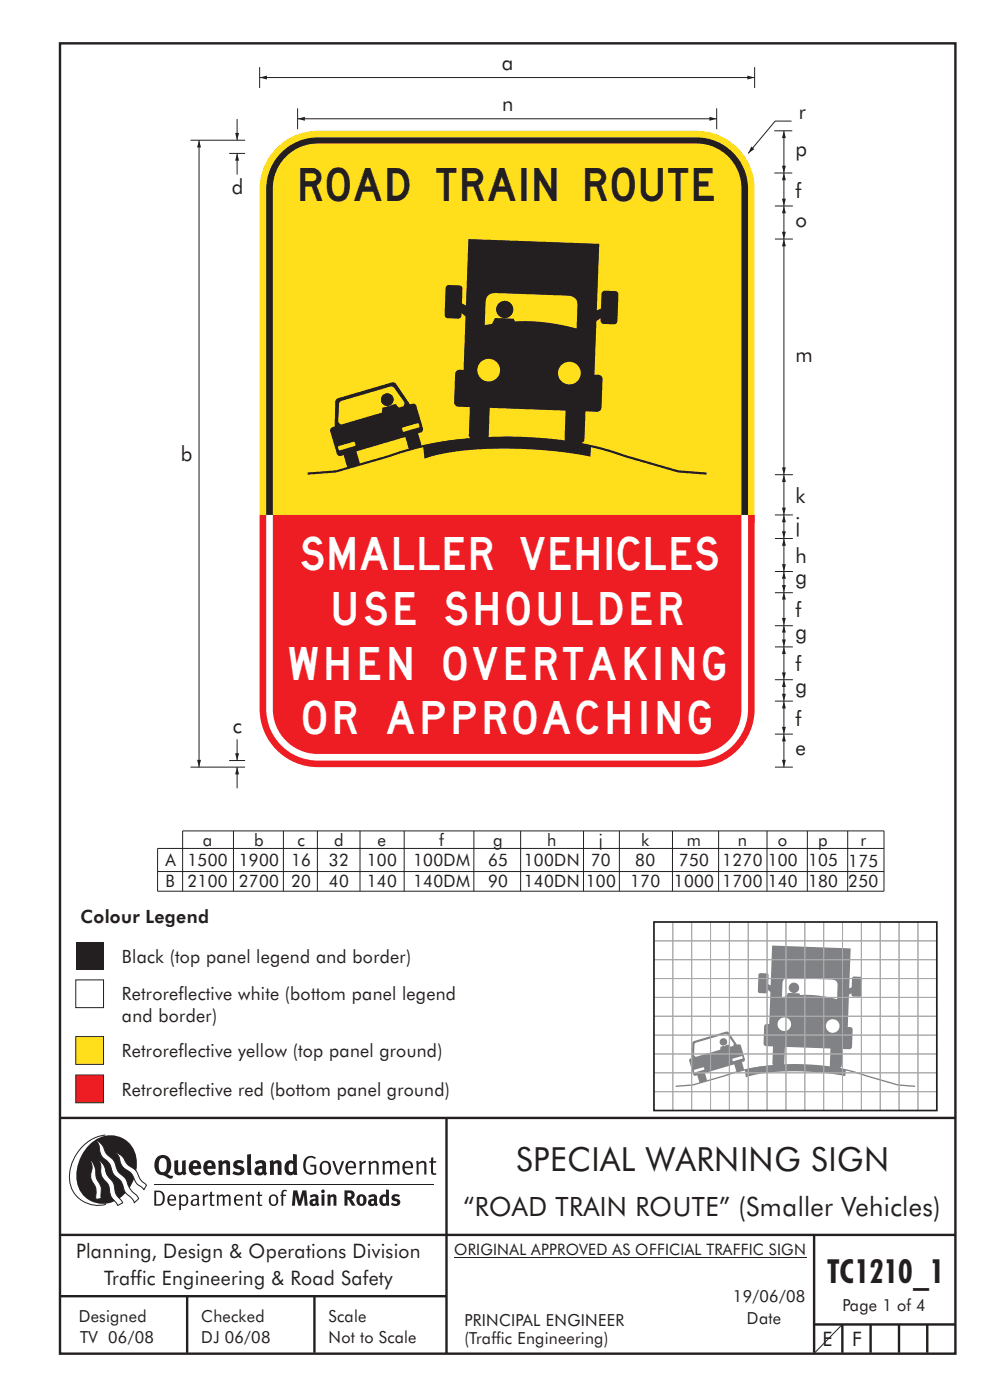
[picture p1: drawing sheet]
<svg xmlns="http://www.w3.org/2000/svg" width="210mm" height="297mm" viewBox="0 0 210 297" stroke-linecap="round" stroke-linejoin="round" font-family="sans-serif">
<g fill="none" stroke="#231f20" stroke-width=".21">
<path d="M49.5 176.3v12.8M60.1 176.3v12.8M67.3 176.3v12.8M76.4 176.3v12.8M85.7 176.3v12.8M100.5 176.3v12.8M110.4 176.3v12.8M123.8 176.3v12.8M131.4 176.3v12.8M142.7 176.3l-.1 12.8M152.4 176.3v12.8M162.7 176.3v12.8"/>
<path d="M171.3 176.3v12.8M179.8 176.3v12.8M33.4 184.9h154.1M187.5 180h-154.1v9.1h154.1v-12.8h-148.8v12.8"/>
</g>
<path d="M12.7 9.2h190v278h-190zM12.7 237.2h190M94.7 237.1v50.1" fill="none" stroke="#231f20" stroke-width=".51"/>
<path d="M16.1 219.9h5.9v5.9h-5.9z" fill-rule="evenodd" fill="#ffdf1b" stroke="#231f20" stroke-width=".21"/>
<path d="M16.1 207.9h5.9v5.9h-5.9z" fill-rule="evenodd" fill="#fff" stroke="#231f20" stroke-width=".21"/>
<path d="M16.1 228.1h5.9v5.9h-5.9z" fill-rule="evenodd" fill="#ee1d23" stroke="#231f20" stroke-width=".21"/>
<path d="M16.1 199.9h5.9v5.9h-5.9z" fill-rule="evenodd" fill="#231f20"/>
<path d="M12.7 262h190M12.7 275h82M39.7 275v12M66.7 275v12M172.7 262v25M172.7 281h30M178.7 281v6M184.7 281v6M190.7 281v6M196.7 281v6" fill="none" stroke="#231f20" stroke-width=".51"/>
<path d="M96.3 266.7h74.7M178.7 281l-5.9 6" fill="none" stroke="#231f20" stroke-width=".21"/>
<g fill="#231f20">
<path d="M64.9 245.6a1.61 1.61 0 0 1 2.1 0l-.2 .3a1.17 1.17 0 0 0-1.4-.2 1.17 1.17 0 0 0-.6 1.3 1.42 1.42 0 0 0 1.2 1.9l.7-.2v-1.2h-.8l-.1-.4h1.3v1.8a1.82 1.82 0 0 1-2.2 0 1.82 1.82 0 0 1-.6-2.1l.2-.7z" fill-rule="evenodd"/>
<path d="M68.2 246.5a1.77 1.77 0 0 0 .4 2.7 1.39 1.39 0 0 0 1.4-.5 1.39 1.39 0 0 0 .2-1.5 1.19 1.19 0 0 0-2-.7zM68.5 246.8a.83 .83 0 0 1 1 .1 .83 .83 0 0 1 .2 .9 .75 .75 0 0 1-.6 1.1 .75 .75 0 0 1-.8-.8v-1z" fill-rule="evenodd"/>
<path d="M70.5 246.4l.4-.1 .8 2.4 .8-2.3h.5l-1.1 2.8h-.4z" fill-rule="evenodd"/>
<path d="M73.6 246.7a1.74 1.74 0 0 0 .5 2.5h.9l.5-.3-.2-.3a.89 .89 0 0 1-1.1 .2 .89 .89 0 0 1-.4-1h1.7a1.15 1.15 0 0 0-.4-1.3 1.15 1.15 0 0 0-1.5 .2zM74 246.8a.67 .67 0 0 1 .8-.1 .67 .67 0 0 1 .3 .8h-1.3z" fill-rule="evenodd"/>
<path d="M76.2 246.4l.4-.1 .1 .4 .5-.4h.5l-.2 .5a.61 .61 0 0 0-.8 .6v1.8h-.4z" fill-rule="evenodd"/>
<path d="M78.1 246.4l.5-.1 .1 .4a.89 .89 0 0 1 .9-.4 .89 .89 0 0 1 .7 .7v2.2h-.4v-2.2l-.1-.2-.3-.1-.8 .4v2.1h-.4z" fill-rule="evenodd"/>
<path d="M81.1 246.4l.4-.1 .1 .4a.83 .83 0 0 1 .8-.4 .83 .83 0 0 1 .7 .5 .86 .86 0 0 1 .9-.5 .86 .86 0 0 1 .7 .7v2.2h-.4l-.1-2.3a.5 .5 0 0 0-.8 0l-.2 .2v2.1h-.5v-2.2l-.4-.3-.7 .4v2.1h-.4z" fill-rule="evenodd"/>
<path d="M85.7 246.7a1.74 1.74 0 0 0 .5 2.5h.9l.5-.3-.2-.3a.89 .89 0 0 1-1.1 .2 .89 .89 0 0 1-.4-1h1.7a1.15 1.15 0 0 0-.5-1.3 1.15 1.15 0 0 0-1.4 .2zM86 246.8a.67 .67 0 0 1 .9-.1 .67 .67 0 0 1 .3 .8h-1.3z" fill-rule="evenodd"/>
<path d="M88.3 246.4l.4-.1 .1 .4a.89 .89 0 0 1 .9-.4 .89 .89 0 0 1 .8 .7v2.2h-.5v-2.2l-.1-.2-.3-.1-.8 .4v2.1h-.4z" fill-rule="evenodd"/>
<path d="M91.5 245.6l.4-.1v.9h.7l-.2 .3h-.5v2.1l.1 .1h.5l.1 .3a.71 .71 0 0 1-1.2-.6v-1.9h-.3v-.3h.3z" fill-rule="evenodd"/>
<path d="M37 246.3l.8-.2v2a.46 .46 0 0 0 .2 .6 .46 .46 0 0 0 .6-.2v-2.2l.8-.2v2.4l.2 .5-.6 .4-.2-.3a1.03 1.03 0 0 1-1.2 .2 1.03 1.03 0 0 1-.6-1.1z" fill-rule="evenodd"/>
<path d="M40.4 246.6a1.64 1.64 0 0 0 0 2.2 1.64 1.64 0 0 0 2.3 .1l-.4-.4a.78 .78 0 0 1-.9 .3 .78 .78 0 0 1-.5-.8h1.8a1.37 1.37 0 0 0-.6-1.7 1.37 1.37 0 0 0-1.7 .3zM41.1 246.9a.48 .48 0 0 1 .6-.1 .48 .48 0 0 1 .2 .6h-1z" fill-rule="evenodd"/>
<path d="M43.5 246.6a1.65 1.65 0 0 0-.2 1.9 1.65 1.65 0 0 0 1.9 .8l.5-.4-.3-.4a.78 .78 0 0 1-.9 .3 .78 .78 0 0 1-.5-.8h1.8a1.37 1.37 0 0 0-.6-1.7 1.37 1.37 0 0 0-1.7 .3zM44.1 246.9a.48 .48 0 0 1 .6-.1 .48 .48 0 0 1 .2 .6h-.9z" fill-rule="evenodd"/>
<path d="M46.3 246.3l.7-.2 .1 .4a.95 .95 0 0 1 1-.3 .95 .95 0 0 1 .7 .8v2.3h-.8v-2.3l-.3-.2-.5 .3v2.2h-.8z" fill-rule="evenodd"/>
<path d="M49.7 246.5a1.73 1.73 0 0 1 2-.1l-.2 .5-.6-.2a.42 .42 0 0 0-.6 .3l.2 .3a1.23 1.23 0 0 1 1.4 1 1.47 1.47 0 0 1-2.3 .9l-.3-.2 .3-.6 .7 .3a.47 .47 0 0 0 .7-.3 .87 .87 0 0 0-1-.5l-.4-.2-.1-.4z" fill-rule="evenodd"/>
<path d="M54.1 246.6l.3 .5 .3-.1a.62 .62 0 0 1 .9 0l.1 .4a1.21 1.21 0 0 0-1.4 .3 1.21 1.21 0 0 0-.1 1.3 1.19 1.19 0 0 0 1.6 .1l.5 .3 .4-.5-.3-.3v-1.4a.96 .96 0 0 0-1.3-1zM55 248l.6-.1v.7a.43 .43 0 0 1-.6 .1 .43 .43 0 0 1 0-.7z" fill-rule="evenodd"/>
<path d="M57.2 246.3l.7-.2 .1 .4a.95 .95 0 0 1 1-.3 .95 .95 0 0 1 .7 .8v2.3h-.8v-2.3l-.2-.2-.6 .3v2.2h-.8z" fill-rule="evenodd"/>
<path d="M62.2 244.8v1.5a1.29 1.29 0 0 0-1.4 .2 1.29 1.29 0 0 0-.5 1.3 1.24 1.24 0 0 0 .6 1.3 1.24 1.24 0 0 0 1.4 0l.1 .2h.7l-.1-4.3zM61.5 246.9l.4-.1 .3 .2v1.5l-.3 .1a.48 .48 0 0 1-.6-.4 1.52 1.52 0 0 1 .2-1.3z" fill-rule="evenodd"/>
<path d="M52.4 245l.8-.2 .2 4.5h-.8l-.1-.2z" fill-rule="evenodd"/>
</g>
<path d="M22.4 240.8a9 9 0 0 0-7.4 10.9 6.2 6.2 0 0 0 7.5 3.8M32.7 251.4h59.4" fill="none" stroke="#231f20" stroke-width=".21"/>
<path d="M19.1 242.7a5.7 5.7 0 0 1 6.5-1.4 5.7 5.7 0 0 1 3.4 5.7 8.6 8.6 0 0 1-6.2 8.3 5.7 5.7 0 0 1-6.5-7 9.9 9.9 0 0 1 2.8-5.6z" fill-rule="evenodd" fill="#231f20"/>
<path d="M24.5 244.5a3.1 3.1 0 0 1 2.3 2.2l.7 .7a3.2 3.2 0 0 1 2 2.4l.4 .6 1.2 1.1-.6 .9-.2-.3a3.5 3.5 0 0 1-1.9-2.1 3.8 3.8 0 0 0-2.1-2.2 3.5 3.5 0 0 1-1-2.2zM20.4 241.9a3.4 3.4 0 0 1 1.9 2.5l.7 .8a3.3 3.3 0 0 1 1.7 2.6 4.4 4.4 0 0 0 1.7 2l.3 .3a6.1 6.1 0 0 0 2.5 3.7l.2 .5-.9 .9a6.1 6.1 0 0 0-1.9-2.2l-.4-.8a3.6 3.6 0 0 0-1.9-2.8l-.6-1a3.6 3.6 0 0 0-1.9-2.8 3.7 3.7 0 0 1-.8-2.4zM21 246.1a3.4 3.4 0 0 1 1.5 2.7l.6 1a3.8 3.8 0 0 1 1.4 3.1l.3 .7 1.2 1.6-1 .6-.5-.8a3.2 3.2 0 0 1-1.3-2.8 4.3 4.3 0 0 0-1.4-2.2 4.7 4.7 0 0 1-.5-2.9zM19.2 246.1a5.1 5.1 0 0 1 1.2 3.7l.3 .7a3.1 3.1 0 0 1 .7 3l.1 .8-1.1 .2-.1-.8a3.5 3.5 0 0 0-.9-3.3 3.6 3.6 0 0 1 .1-2.5z" fill-rule="evenodd" fill="#fff" stroke="#231f20" stroke-width=".21"/>
<g fill="#231f20">
<path d="M33.4 245.5a2.51 2.51 0 0 0 .4 3.7l.8 .1a2.78 2.78 0 0 0 2 .7l.2-.6h-.6l-.7-.3a2.56 2.56 0 0 0 0-3.8 1.83 1.83 0 0 0-2.1 .2zM34 245.9a.87 .87 0 0 1 1 0 .87 .87 0 0 1 .4 .9v.4a1.17 1.17 0 0 1-.9 1.5l-.3-.1a2.38 2.38 0 0 1-.2-2.7z" fill-rule="evenodd"/>
<path d="M33.1 252.9v2.6a1.12 1.12 0 0 0 1.2-.3 1.12 1.12 0 0 0 .2-1.2l-.1-.5-.3-.4zM32.7 252.6h1.1a1.67 1.67 0 0 1 1.2 1.6 1.67 1.67 0 0 1-1.3 1.6h-1zM36.1 253.9l-.2 .5h1.1a.55 .55 0 0 0-.3-.6 .55 .55 0 0 0-.6 .1zM35.8 253.7a.95 .95 0 0 1 1.2-.1 .95 .95 0 0 1 .4 1.1h-1.5a.72 .72 0 0 0 .4 .8 .72 .72 0 0 0 .9-.2l.1 .3a1.15 1.15 0 0 1-1.5 0 1.15 1.15 0 0 1-.2-1.5zM38.4 254.1v1.2a.7 .7 0 0 0 .9 .1 .7 .7 0 0 0 .2-.9 .61 .61 0 0 0-.4-.7 .61 .61 0 0 0-.7 .3zM38 253.5l.3-.1 .1 .4a.95 .95 0 0 1 1.2-.2 .95 .95 0 0 1 .3 1.2 .92 .92 0 0 1-.5 .9 .92 .92 0 0 1-1-.1v1.1l-.4 .1zM40.9 254.8a.5 .5 0 0 0 .2 .8 .5 .5 0 0 0 .7-.4v-.6zM40.5 253.7a1 1 0 0 1 1.7 .3v1.4l.2 .2-.2 .3-.3-.3a.78 .78 0 0 1-1.4-.1 .78 .78 0 0 1 .8-1.1h.5a.58 .58 0 0 0-.3-.7 .58 .58 0 0 0-.7 .2zM43 253.5l.3-.1 .1 .4 .3-.3 .5-.1-.2 .4a.52 .52 0 0 0-.6 .5v1.5h-.4zM44.6 252.9l.4-.1-.1 .7h.6l-.1 .3h-.5v1.5a.35 .35 0 0 0 .6 .3v.2a.57 .57 0 0 1-.6 .1 .57 .57 0 0 1-.3-.5v-1.6h-.3v-.3h.3zM45.9 253.5l.4-.1 .1 .4 .2-.2a.64 .64 0 0 1 1 .2 .7 .7 0 0 1 .8-.4 .7 .7 0 0 1 .5 .6v1.8h-.3v-1.7l-.3-.4-.7 .4v1.7h-.3v-1.6a.38 .38 0 0 0-.3-.5 .38 .38 0 0 0-.5 .2l-.1 .2v1.7h-.4zM50.2 253.9l-.2 .5h1.1a.55 .55 0 0 0-.2-.6 .55 .55 0 0 0-.7 .1zM49.9 253.7a.95 .95 0 0 1 1.2-.1 .95 .95 0 0 1 .4 1.1h-1.5a.72 .72 0 0 0 .4 .8 .72 .72 0 0 0 .9-.2l.1 .3a1.15 1.15 0 0 1-1.5 0 1.15 1.15 0 0 1-.2-1.5zM52.1 253.5l.3-.1 .1 .4a.72 .72 0 0 1 .8-.4 .72 .72 0 0 1 .6 .6v1.8h-.4v-1.6a.45 .45 0 0 0-.3-.5 .45 .45 0 0 0-.5 .2l-.2 .2v1.7h-.3zM54.7 252.9l.4-.1v.7h.6l-.1 .3h-.5v1.5a.35 .35 0 0 0 .5 .3v.2a.57 .57 0 0 1-.6 .1 .57 .57 0 0 1-.3-.5v-1.6h-.3v-.3h.3zM57.6 253.9l-.2 .7a.65 .65 0 0 0 .3 .8 .65 .65 0 0 0 .8-.2l.1-.1a.93 .93 0 0 0-.7-1.4zM57.3 253.7a1.12 1.12 0 0 1 1.4 0 1.12 1.12 0 0 1 .3 1.5 1.01 1.01 0 0 1-1.3 .6 1.01 1.01 0 0 1-.7-1.2zM59.9 252.6l.5-.2 .5 .2-.1 .2-.4-.1-.3 .2v.6h.6l-.1 .3h-.5v2h-.4v-2h-.2v-.3h.2zM62.2 252.6l-.3 3.2h.7l.1-2.3 .6 2.3h.6l.6-2.3 .1 2.3h.7l-.3-3.2h-.9l-.5 2.1-.5-2.1zM65.7 253.7l.3 .4a.51 .51 0 0 1 .5-.3 .51 .51 0 0 1 .4 .4v.1a.88 .88 0 0 0-1.1 .4 .88 .88 0 0 0 .2 1.1 .9 .9 0 0 0 1.1-.2l.3 .3 .4-.4-.2-.2v-1.1a.87 .87 0 0 0-.5-.8 .87 .87 0 0 0-1 .1zM66.4 254.8h.5v.5l-.1 .1h-.3l-.2-.1zM68.2 253.5v2.3h.6v-2.4zM68.1 252.8a.4 .4 0 0 0 .8 0 .4 .4 0 0 0-.8 0zM69.4 253.5l.1 2.3h.6v-1.7a.33 .33 0 0 1 .4-.2 .33 .33 0 0 1 .3 .4v1.5h.6v-1.7a.75 .75 0 0 0-.6-.7 .75 .75 0 0 0-.8 .3v-.3zM73.1 252.6v3.2h.6v-1.3l.3 .2 .7 1.1h.7l-.9-1.4a.94 .94 0 0 0 .7-1 .94 .94 0 0 0-.9-.8zM73.7 253.1a.51 .51 0 0 1 .8 .1 .51 .51 0 0 1-.2 .7l-.6 .1zM75.9 253.7a1.19 1.19 0 0 0-.1 1.7 1.19 1.19 0 0 0 1.8 0 1.19 1.19 0 0 0-.1-1.6 1.19 1.19 0 0 0-1.6-.1zM76.5 253.9l.2-.1a.99 .99 0 0 1 0 1.6 1.06 1.06 0 0 1-.2-1.5zM78.1 253.7l.3 .4a.51 .51 0 0 1 .5-.3 .51 .51 0 0 1 .5 .4v.1a.88 .88 0 0 0-1.2 .4 .88 .88 0 0 0 .2 1.1 .9 .9 0 0 0 1.1-.2l.3 .3 .4-.4-.2-.2v-1.1a.87 .87 0 0 0-.5-.8 .87 .87 0 0 0-1 .1zM78.9 254.8h.4v.5l-.1 .1h-.3l-.1-.1zM81.9 252.3v1.2a1.2 1.2 0 0 0-1.4 .6 1.2 1.2 0 0 0 .2 1.4l.5 .3 .8-.1v.1h.6l-.1-3.4zM81.4 253.9l.5 .1-.1 1.2a.46 .46 0 0 1-.5 0 .46 .46 0 0 1-.1-.5zM83.3 253.6a.79 .79 0 0 0-.1 .9 .79 .79 0 0 0 .9 .4 .33 .33 0 0 1 0 .5 .33 .33 0 0 1-.5 0l-.4-.3-.3 .5a1.15 1.15 0 0 0 1.2 .3 1.15 1.15 0 0 0 .8-1 1.49 1.49 0 0 0-1.2-.8 .4 .4 0 0 1 .3-.3 .4 .4 0 0 1 .4 .1l.2 .1 .2-.4a1.47 1.47 0 0 0-1.5 0z" fill-rule="evenodd"/>
</g>
<g fill="#808285">
<path d="M158 227a48.9 48.9 0 0 1 17.3-.7l4.1 .6-.1 1.4a51.9 51.9 0 0 0-20-.1l-1.1 .4z" fill-rule="evenodd"/>
<path d="M143.3 230.3l3.6-.2 .1 .2-3.7 .3zM146.9 230.2l.1 .1zM146.9 230.1l6.8-2 .1 .3-6.8 1.9zM153.8 228.2v.2zM153.7 228.1l3.5-1.1 3.9-.7v.3l-3.6 .7-3.7 1.1zM161.1 226.3l3.3-.4 4.3-.2v.3l-3.8 .2-3.8 .4zM168.7 225.7v.2zM168.7 225.7l4.4 .2 3.2 .4v.3l-3.7-.4-3.9-.2zM176.3 226.3l3.8 .7 3.6 1.1-.1 .3-3.6-1.1-3.7-.7zM183.7 228.2l-.1 .2zM183.7 228.1l6.8 2v.2l-6.9-1.9zM190.5 230.2v.1zM190.5 230.1l3.6 .2v.3l-3.6-.3z" fill-rule="evenodd"/>
<path d="M175.2 217.7a1.45 1.45 0 0 1 2.9 0 1.45 1.45 0 0 1-2.9 0zM163.8 200.6l16.7 .6-.4 8.5 .6-.2v-1.9l.2-.3 1.7-.1 .3 .5-.2 3.6-.3 .2-1.5-.1-.3-.2v-.5l-.5 .4-.3 6.8h.5a.56 .56 0 0 1 .6 .6l-.2 3.6a.56 .56 0 0 1-.6 .5h-1.4l-.1 3.6-.2 .3-.3 .1-1.6-.1-.4-.2 .1-3.8-9.7-.4-.1 3.6-.2 .3-.3 .1h-1.6l-.4-.2 .1-3.9h-1.5a.57 .57 0 0 1-.5-.6l.1-3.6a.56 .56 0 0 1 .6-.5h.5l.2-6.8-.5-.5v.5l-.3 .2h-1.5l-.3-.2 .1-3.7 .4-.3 1.6 .1 .1 .3v1.9l.5 .3zM167.3 209.6a1.1 1.1 0 0 1 2.2 0 1.1 1.1 0 0 1-2.2 0zM166.3 207.8l-.3 .7-.1 3.1 .9-.2 .4-.7h2.4l.1 .4h1a25.5 25.5 0 0 1 6.9 .9l.1-3.2-.2-.5-.4-.3-9.8-.5-.6 .1zM164.9 217.3a1.45 1.45 0 0 0 2.9 0 1.45 1.45 0 0 0-2.9 0z" fill-rule="evenodd"/>
<path d="M152.7 221.1a.8 .8 0 0 1 1.6 0 .8 .8 0 0 1-1.6 0zM147.4 221.3l6.6-1.9 .3 .1 1.4 2-.2 .4-.6 .2-.4-.5-1.7 .5v.6l-5.2 1.5-.4-.4zM147.2 227l2-.6 .2 .4-2 .7zM155.4 224.7l2-.6 .2 .4-2 .7zM147 221l-.2 .3v3.2l-.5 .2-.1 .3 .9 3 .3 .2 .5-.1 .5 1.6 1.5-.5-.4-1.6 6.3-1.8 .5 1.6 1.5-.5-.4-1.6 .5-.1 .1-.4-.8-3-.3-.2-.5 .1-1.9-2.8h-.5z" fill-rule="evenodd"/>
</g>
<g fill="none" stroke="#a8a9ad" stroke-width=".21">
<path d="M138.7 195.6h4v4h-4zM138.7 199.6h4v4h-4zM142.7 195.6h4v4h-4zM142.7 199.6h4v4h-4zM146.7 195.6h4v4h-4zM146.7 199.6h4v4h-4zM150.7 195.6h4v4h-4zM150.7 199.6h4v4h-4zM154.7 195.6h4v4h-4zM154.7 199.6h4v4h-4zM158.7 195.6h4v4h-4zM158.7 199.6h4v4h-4z"/>
<path d="M162.7 195.6h4v4h-4zM162.7 199.6h4v4h-4zM166.7 195.6h4v4h-4zM166.7 199.6h4v4h-4zM170.7 195.6h4v4h-4zM170.7 199.6h4v4h-4zM174.7 195.6h4v4h-4zM174.7 199.6h4v4h-4zM178.7 195.6h4v4h-4zM178.7 199.6h4v4h-4zM182.7 195.6h4v4h-4zM182.7 199.6h4v4h-4z"/>
<path d="M186.7 195.6h4v4h-4zM186.7 199.6h4v4h-4zM190.7 195.6h4v4h-4zM190.7 199.6h4v4h-4zM194.7 195.6h4v4h-4zM194.7 199.6h4v4h-4zM138.7 203.6h4v4h-4zM138.7 207.6h4v4h-4zM138.7 211.6h4v4h-4zM138.7 215.6h4v4h-4zM138.7 219.6h4v4h-4zM142.7 203.6h4v4h-4z"/>
<path d="M142.7 207.6h4v4h-4zM142.7 211.6h4v4h-4zM142.7 215.6h4v4h-4zM142.7 219.6h4v4h-4zM146.7 203.6h4v4h-4zM146.7 207.6h4v4h-4zM146.7 211.6h4v4h-4zM146.7 215.6h4v4h-4zM146.7 219.6h4v4h-4zM150.7 203.6h4v4h-4zM150.7 207.6h4v4h-4zM150.7 211.6h4v4h-4z"/>
<path d="M150.7 215.6h4v4h-4zM150.7 219.6h4v4h-4zM154.7 203.6h4v4h-4zM154.7 207.6h4v4h-4zM154.7 211.6h4v4h-4zM154.7 215.6h4v4h-4zM154.7 219.6h4v4h-4zM158.7 203.6h4v4h-4zM158.7 207.6h4v4h-4zM158.7 211.6h4v4h-4zM158.7 215.6h4v4h-4zM158.7 219.6h4v4h-4z"/>
<path d="M162.7 203.6h4v4h-4zM162.7 207.6h4v4h-4zM162.7 211.6h4v4h-4zM162.7 215.6h4v4h-4zM162.7 219.6h4v4h-4zM166.7 203.6h4v4h-4zM166.7 207.6h4v4h-4zM166.7 211.6h4v4h-4zM166.7 215.6h4v4h-4zM166.7 219.6h4v4h-4zM170.7 203.6h4v4h-4zM170.7 207.6h4v4h-4z"/>
<path d="M170.7 211.6h4v4h-4zM170.7 215.6h4v4h-4zM170.7 219.6h4v4h-4zM174.7 203.6h4v4h-4zM174.7 207.6h4v4h-4zM174.7 211.6h4v4h-4zM174.7 215.6h4v4h-4zM174.7 219.6h4v4h-4zM178.7 203.6h4v4h-4zM178.7 207.6h4v4h-4zM178.7 211.6h4v4h-4zM178.7 215.6h4v4h-4z"/>
<path d="M178.7 219.6h4v4h-4zM182.7 203.6h4v4h-4zM182.7 207.6h4v4h-4zM182.7 211.6h4v4h-4zM182.7 215.6h4v4h-4zM182.7 219.6h4v4h-4zM186.7 203.6h4v4h-4zM186.7 207.6h4v4h-4zM186.7 211.6h4v4h-4zM186.7 215.6h4v4h-4zM186.7 219.6h4v4h-4zM190.7 203.6h4v4h-4z"/>
<path d="M190.7 207.6h4v4h-4zM190.7 211.6h4v4h-4zM190.7 215.6h4v4h-4zM190.7 219.6h4v4h-4zM194.7 203.6h4v4h-4zM194.7 207.6h4v4h-4zM194.7 211.6h4v4h-4zM194.7 215.6h4v4h-4zM194.7 219.6h4v4h-4zM138.7 223.6h4v4h-4zM138.7 227.6h4v4h-4zM138.7 231.6h4v4h-4z"/>
<path d="M142.7 223.6h4v4h-4zM142.7 227.6h4v4h-4zM142.7 231.6h4v4h-4zM146.7 223.6h4v4h-4zM146.7 227.6h4v4h-4zM146.7 231.6h4v4h-4zM150.7 223.6h4v4h-4zM150.7 227.6h4v4h-4zM150.7 231.6h4v4h-4zM154.7 223.6h4v4h-4zM154.7 227.6h4v4h-4zM154.7 231.6h4v4h-4z"/>
<path d="M158.7 223.6h4v4h-4zM158.7 227.6h4v4h-4zM158.7 231.6h4v4h-4zM162.7 223.6h4v4h-4zM162.7 227.6h4v4h-4zM162.7 231.6h4v4h-4zM166.7 223.6h4v4h-4zM166.7 227.6h4v4h-4zM166.7 231.6h4v4h-4zM170.7 223.6h4v4h-4zM170.7 227.6h4v4h-4zM170.7 231.6h4v4h-4z"/>
<path d="M174.7 223.6h4v4h-4zM174.7 227.6h4v4h-4zM174.7 231.6h4v4h-4zM178.7 223.6h4v4h-4zM178.7 227.6h4v4h-4zM178.7 231.6h4v4h-4zM182.7 223.6h4v4h-4zM182.7 227.6h4v4h-4zM182.7 231.6h4v4h-4zM186.7 223.6h4v4h-4zM186.7 227.6h4v4h-4zM186.7 231.6h4v4h-4z"/>
<path d="M190.7 223.6h4v4h-4zM190.7 227.6h4v4h-4zM190.7 231.6h4v4h-4zM194.7 223.6h4v4h-4zM194.7 227.6h4v4h-4zM194.7 231.6h4v4h-4z"/>
</g>
<path d="M138.7 195.6h60v40h-60z" fill="none" stroke="#231f20" stroke-width=".35"/>
<path d="M166.3 155.8v7" fill="none" stroke="#231f20" stroke-width=".21"/>
<g fill="#231f20">
<path d="M165.9 161.2h.8l-.4 1.6z"/>
<path d="M166.3 155.8l.4 1.5h-.8z"/>
</g>
<path d="M166.3 148.8v7" fill="none" stroke="#231f20" stroke-width=".21"/>
<g fill="#231f20">
<path d="M165.9 154.2h.8l-.4 1.6z"/>
<path d="M166.3 148.8l.4 1.5h-.8z"/>
</g>
<path d="M166.3 137.2v7" fill="none" stroke="#231f20" stroke-width=".21"/>
<g fill="#231f20">
<path d="M165.9 142.7h.8l-.4 1.5z"/>
<path d="M166.3 137.2l.4 1.6h-.8z"/>
</g>
<path d="M166.3 125.7v7" fill="none" stroke="#231f20" stroke-width=".21"/>
<g fill="#231f20">
<path d="M165.9 131.1h.8l-.4 1.6z"/>
<path d="M166.3 125.7l.4 1.5h-.8z"/>
</g>
<path d="M166.3 144.2v4.6" fill="none" stroke="#231f20" stroke-width=".21"/>
<g fill="#231f20">
<path d="M165.9 147.2h.8l-.4 1.6z"/>
<path d="M166.3 144.2l.4 1.6h-.8z"/>
</g>
<path d="M166.3 132.7v4.5" fill="none" stroke="#231f20" stroke-width=".21"/>
<g fill="#231f20">
<path d="M165.9 135.7h.8l-.4 1.5z"/>
<path d="M166.3 132.7l.4 1.5h-.8z"/>
</g>
<path d="M166.3 109.3v5" fill="none" stroke="#231f20" stroke-width=".21"/>
<g fill="#231f20">
<path d="M165.9 112.7h.8l-.4 1.6z"/>
<path d="M166.3 109.3l.4 1.5h-.8z"/>
</g>
<path d="M166.3 121.3v4.4" fill="none" stroke="#231f20" stroke-width=".21"/>
<g fill="#231f20">
<path d="M165.9 124.1h.8l-.4 1.6z"/>
<path d="M166.3 121.3l.4 1.5h-.8z"/>
</g>
<path d="M166.3 36.7v7M164.4 114.3h3.8M164.4 132.8h3.8M164.4 137.3h3.8M164.4 125.8h3.8M164.4 121.3h3.8M164.4 155.8h3.8M164.4 144.2h3.8M164.4 148.8h3.8" fill="none" stroke="#231f20" stroke-width=".21"/>
<g fill="#231f20">
<path d="M165.9 42.2h.8l-.4 1.5z"/>
<path d="M166.3 36.7l.4 1.5h-.8z"/>
</g>
<path d="M166.3 50.7v50" fill="none" stroke="#231f20" stroke-width=".21"/>
<g fill="#231f20">
<path d="M165.9 99.2h.8l-.4 1.5z"/>
<path d="M166.3 50.7l.4 1.6h-.8z"/>
</g>
<path d="M164.3 27.8h3.8M164.4 43.7h3.8M166.3 43.7v7" fill="none" stroke="#231f20" stroke-width=".21"/>
<g fill="#231f20">
<path d="M165.9 49.2h.8l-.4 1.5z"/>
<path d="M166.3 43.7l.4 1.5h-.8z"/>
</g>
<path d="M166.3 27.8v8.9" fill="none" stroke="#231f20" stroke-width=".21"/>
<g fill="#231f20">
<path d="M165.9 35.2h.8l-.4 1.5z"/>
<path d="M166.3 27.8l.4 1.5h-.8z"/>
</g>
<path d="M164.3 36.7h3.8M166.3 114.3v7" fill="none" stroke="#231f20" stroke-width=".21"/>
<g fill="#231f20">
<path d="M165.9 119.7h.8l-.4 1.6z"/>
<path d="M166.3 114.3l.4 1.5h-.8z"/>
</g>
<path d="M164.4 109.3h3.8M166.3 100.7v8.6" fill="none" stroke="#231f20" stroke-width=".21"/>
<g fill="#231f20">
<path d="M165.9 107.7h.8l-.4 1.6z"/>
<path d="M166.3 100.7l.4 1.6h-.8z"/>
</g>
<path d="M40.4 29.7h11.6M42.2 29.7v133.1M48.6 32.5h3.4M164.4 50.7h3.8M164.4 100.7h3.8M40.4 162.8h11.6M48.6 161.4h3.4" fill="none" stroke="#231f20" stroke-width=".21"/>
<g fill="#231f20">
<path d="M41.8 161.2h.8l-.4 1.6z"/>
<path d="M42.2 29.7l.4 1.6h-.8z"/>
</g>
<path d="M50.3 156.9v4.5" fill="none" stroke="#231f20" stroke-width=".21"/>
<path d="M49.9 159.8h.8l-.4 1.6z" fill="#231f20"/>
<path d="M50.3 25.3v4.4" fill="none" stroke="#231f20" stroke-width=".21"/>
<path d="M49.9 28.2h.8l-.4 1.5z" fill="#231f20"/>
<path d="M50.3 162.8v4.5" fill="none" stroke="#231f20" stroke-width=".21"/>
<path d="M50.3 162.8l.4 1.5h-.8z" fill="#231f20"/>
<path d="M50.3 32.5v4.5" fill="none" stroke="#231f20" stroke-width=".21"/>
<path d="M50.3 32.5l.4 1.6h-.8z" fill="#231f20"/>
<path d="M164.4 162.8h3.8" fill="none" stroke="#231f20" stroke-width=".21"/>
<path d="M58.7 31.4a12.3 12.3 0 0 1 8.7-3.6h80.4a12.3 12.3 0 0 1 12.3 12.3v70.9l-105-.1v-70.8a12.3 12.3 0 0 1 3.6-8.7z" fill-rule="evenodd" fill="#ffdf1b"/>
<path d="M59.7 32.4a10.9 10.9 0 0 1 7.7-3.2h80.4a10.9 10.9 0 0 1 10.9 10.9v69.5l-102.2-.1v-69.4a10.9 10.9 0 0 1 3.2-7.7z" fill-rule="evenodd" fill="#231f20"/>
<path d="M60.3 33.6a9.5 9.5 0 0 1 7.1-3.2h80.4a9.5 9.5 0 0 1 9.5 9.5v80.9h-99.4v-80.9a9.5 9.5 0 0 1 2.4-6.3z" fill-rule="evenodd" fill="#ffdf1b"/>
<path d="M63.1 25.2h88.9" fill="none" stroke="#231f20" stroke-width=".21"/>
<g fill="#231f20">
<path d="M150.5 24.8l1.5 .4-1.5 .4z"/>
<path d="M63.1 25.2l1.6-.4v.8z"/>
</g>
<path d="M55.1 16.5h105" fill="none" stroke="#231f20" stroke-width=".21"/>
<g fill="#231f20">
<path d="M158.5 16l1.6 .5-1.6 .4z"/>
<path d="M55.1 16.5l1.5-.5v.9z"/>
</g>
<path d="M160.1 14.2v4.5M63.1 23v4.4M152 23v4.4M167.9 25.7h-3.5l-5.7 6.8" fill="none" stroke="#231f20" stroke-width=".21"/>
<path d="M159.4 31.1l.6 .5-1.3 .9z" fill="#231f20"/>
<path d="M55.1 109.3h105v41.2a12.3 12.3 0 0 1-12.3 12.3h-80.4a12.3 12.3 0 0 1-12.3-12.3z" fill-rule="evenodd" fill="#ee1d23"/>
<path d="M56.5 109.3h102.2v41.2a10.9 10.9 0 0 1-10.9 10.9h-80.4a10.9 10.9 0 0 1-10.9-10.9z" fill-rule="evenodd" fill="#fff"/>
<path d="M57.9 109.3h99.4v41.2a9.5 9.5 0 0 1-9.5 9.5h-80.4a9.5 9.5 0 0 1-9.5-9.5z" fill-rule="evenodd" fill="#ee1d23"/>
<g fill="#231f20">
<path d="M89.8 94.7a68.7 68.7 0 0 1 21.6-1.8l8.2 .7 5.8 1-.2 2.3a90.6 90.6 0 0 0-31.4-.6l-3.8 1z" fill-rule="evenodd"/>
<path d="M65.2 100.2l6.1-.4v.4l-6 .5zM71.3 100v.2zM71.2 99.8l11.4-3.3 .1 .5-11.3 3.2zM82.7 96.7v.3zM82.6 96.5l2.3-.8a60.8 60.8 0 0 1 10-2.2v.5a58.4 58.4 0 0 0-12.1 3zM94.9 93.5a107.2 107.2 0 0 1 12.7-.9v.5a104.9 104.9 0 0 0-12.7 .9zM107.6 92.6v.2zM107.6 92.6a107.2 107.2 0 0 1 12.7 .9l-.1 .5a104.9 104.9 0 0 0-12.6-.9zM120.3 93.5a59 59 0 0 1 12.3 3l-.2 .5-2.6-.9a60.8 60.8 0 0 0-9.6-2.1zM132.5 96.7l-.1 .3zM132.6 96.5l11.3 3.3-.1 .4-11.4-3.2zM143.9 100v.2zM143.9 99.8l6 .4v.5l-6-.5z" fill-rule="evenodd"/>
<path d="M118.4 79.2a2.4 2.4 0 0 1 4.8 0 2.4 2.4 0 0 1-4.8 0zM99.4 50.7l27.7 1-.5 14.2 .9-.5 .1-3a.71 .71 0 0 1 .7-.7l2.2 .1a.71 .71 0 0 1 .7 .7l-.2 5.6a.69 .69 0 0 1-.7 .7l-2.3-.1a.7 .7 0 0 1-.6-.7v-.5l-.9 .6-.4 11.4h.8a.93 .93 0 0 1 .9 1l-.2 6a.94 .94 0 0 1-1 .9l-2.4-.1-.2 5.9a.84 .84 0 0 1-.9 .8l-2.5-.1a.84 .84 0 0 1-.8-.9l.2-5.9-14.8-.5-1.3-.1-.2 6a.84 .84 0 0 1-.9 .8l-2.5-.1a.83 .83 0 0 1-.8-.9l.2-5.9-2.5-.1a.95 .95 0 0 1-.9-1l.2-6a.93 .93 0 0 1 1-.9l.8 .1 .5-11.4-.9-.7v.5a.71 .71 0 0 1-.7 .7l-2.2-.1a.69 .69 0 0 1-.7-.7l.2-5.7a.7 .7 0 0 1 .7-.6h2.2a.7 .7 0 0 1 .7 .8l-.1 3.1 .8 .4zM105.2 65.7a1.85 1.85 0 0 1 3.7 0 1.85 1.85 0 0 1-3.7 0zM103.5 62.7l-.5 1.2-.2 5.1 1.6-.3 .6-1.2 4 .1 .2 .6a40.8 40.8 0 0 1 13.1 1.5l.2-4.8a1.91 1.91 0 0 0-2.3-2.2l-14.8-.5a2.39 2.39 0 0 0-1.9 .5zM101.3 78.5a2.4 2.4 0 0 0 4.8 0 2.4 2.4 0 0 0-4.8 0z" fill-rule="evenodd"/>
<path d="M80.8 84.8a1.35 1.35 0 0 1 2.7 0 1.35 1.35 0 0 1-2.7 0zM72.1 85.3l.3-.2 10.6-3.1 .6 .2 2.2 3.4-.2 .6-1 .3-.7-.8-2.8 .8-.1 1-8.6 2.6-.4-.3-.2-.4 .1-3.8zM71.8 94.7l3.2-1 .2 .1 .2 .6-.1 .2-3.2 .9-.2-.1zM85.3 90.8l3.4-1 .3 .7-.2 .2-3.2 .9-.2-.1zM71.3 84.7l-.2 .5-.1 5.3-.5 .1a.69 .69 0 0 0-.5 .9l1.4 4.8a.71 .71 0 0 0 .9 .4l.6-.1 .7 2.3 .4 .3 2-.6 .3-.2v-.3l-.7-2.3 10.4-3.1 .8 2.5 .3 .1 2-.5 .2-.2 .1-.3-.7-2.4 .6-.1a.7 .7 0 0 0 .4-.9l-1.4-4.8a.71 .71 0 0 0-.9-.5l-.4 .2-3-4.4-.6-.3-11.6 3.4z" fill-rule="evenodd"/>
<circle cx="82.1" cy="84.8" r="1.33"/>
</g>
<path d="M55.1 14.2v4.5" fill="none" stroke="#231f20" stroke-width=".21"/>
<g font-size="7.1" fill="#231f20">
<text x="109.5" y="248.5">SPECIAL WARNING SIGN</text>
<text x="175.5" y="272.1">TC1210_1</text>
</g>
<text font-size="7" fill="#231f20" x="63.7" y="42.6">ROAD TRAIN ROUTE</text>
<g font-size="7" fill="#fff">
<text x="64" y="121">SMALLER VEHICLES</text>
<text x="70.8" y="132.7">USE SHOULDER</text>
<text x="61.3" y="144.2">WHEN OVERTAKING</text>
<text x="64.3" y="155.8">OR APPROACHING</text>
</g>
<text font-size="5.6" fill="#231f20" x="98.3" y="258">“ROAD TRAIN ROUTE” (Smaller Vehicles)</text>
<g font-size="4.4" fill="#231f20">
<text x="106.5" y="14.8">a</text>
<text x="106.5" y="23.6">n</text>
<text x="169.5" y="25.2">r</text>
<text x="168.7" y="33.2">p</text>
<text x="49.2" y="41.1">d</text>
<text x="168.7" y="41.9">f</text>
<text x="168.7" y="48.2">o</text>
<text x="168.7" y="76.7">m</text>
<text x="38.4" y="97.9">b</text>
<text x="168.7" y="106.7">k</text>
<text x="168.7" y="112.9">j</text>
<text x="168.7" y="119.4">h</text>
<text x="168.7" y="124">g</text>
<text x="168.7" y="130.9">f</text>
<text x="168.7" y="135.5">g</text>
<text x="168.7" y="142.4">f</text>
<text x="168.7" y="147">g</text>
<text x="49.4" y="155.6">c</text>
<text x="168.7" y="154">f</text>
<text x="168.7" y="160.2">e</text>
</g>
<g font-size="4.2" fill="#231f20">
<text x="16.1" y="267">Planning, Design &amp; Operations Division</text>
<text x="22.1" y="272.6">Traffic Engineering &amp; Road Safety</text>
<text x="174.5" y="285.5">E</text>
<text x="180.8" y="285.5">F</text>
</g>
<g font-size="3.9" fill="#231f20">
<text x="17.1" y="195.7">Colour Legend</text>
<text x="25.9" y="204.2">Black (top panel legend and border)</text>
<text x="25.9" y="212.3">Retroreflective white (bottom panel legend</text>
<text x="25.9" y="216.9">and border)</text>
<text x="25.9" y="224.3">Retroreflective yellow (top panel ground)</text>
<text x="25.9" y="232.4">Retroreflective red (bottom panel ground)</text>
</g>
<g font-size="3.6" fill="#231f20">
<text x="43" y="179.4">a</text>
<text x="53.9" y="179.4">b</text>
<text x="63.1" y="179.4">c</text>
<text x="70.9" y="179.4">d</text>
<text x="80.1" y="179.4">e</text>
<text x="93.2" y="179.4">f</text>
<text x="104.6" y="179.4">g</text>
<text x="116.1" y="179.4">h</text>
<text x="127" y="179.4">j</text>
<text x="136" y="179.4">k</text>
<text x="145.7" y="179.4">m</text>
<text x="156.5" y="179.4">n</text>
<text x="165" y="179.4">o</text>
<text x="173.6" y="179.4">p</text>
<text x="182.5" y="179.5">r</text>
<text x="35.1" y="183.7">A</text>
<text x="39.8" y="183.8">1500</text>
<text x="50.6" y="183.8">1900</text>
<text x="61.8" y="183.8">16</text>
<text x="69.8" y="183.8">32</text>
<text x="77.8" y="183.8">100</text>
<text x="87.6" y="183.8">100DM</text>
<text x="103.5" y="183.8">65</text>
<text x="111.1" y="183.8">100DN</text>
<text x="125.3" y="183.8">70</text>
<text x="134.8" y="183.8">80</text>
<text x="144" y="183.8">750</text>
<text x="153.2" y="183.8">1270</text>
<text x="162.8" y="183.8">100</text>
<text x="171.4" y="183.8">105</text>
<text x="180" y="183.9">175</text>
<text x="35.1" y="188.1">B</text>
<text x="39.8" y="188.2">2100</text>
<text x="50.6" y="188.2">2700</text>
<text x="61.8" y="188.2">20</text>
<text x="69.8" y="188.2">40</text>
<text x="77.8" y="188.2">140</text>
<text x="87.6" y="188.2">140DM</text>
<text x="103.5" y="188.2">90</text>
<text x="111.1" y="188.2">140DN</text>
<text x="124.2" y="188.2">100</text>
<text x="133.7" y="188.2">170</text>
<text x="142.9" y="188.2">1000</text>
<text x="153.2" y="188.2">1700</text>
<text x="162.8" y="188.2">140</text>
<text x="171.4" y="188.2">180</text>
<text x="180" y="188.3">250</text>
</g>
<g font-size="3.5" fill="#231f20">
<text x="16.7" y="280.4">Designed</text>
<text x="42.7" y="280.4">Checked</text>
<text x="69.7" y="280.4">Scale</text>
<text x="98.5" y="281.4">PRINCIPAL ENGINEER</text>
<text x="155.5" y="276.3">19/06/08</text>
<text x="158.5" y="281">Date</text>
<text x="178.7" y="278.1">Page 1 of 4</text>
<text x="17" y="284.8">TV 06/08</text>
<text x="42.7" y="284.8">DJ 06/08</text>
<text x="69.7" y="285">Not to Scale</text>
<text x="98.5" y="285.1">(Traffic Engineering)</text>
</g>
<text font-size="3.4" fill="#231f20" x="96.3" y="266.3">ORIGINAL APPROVED AS OFFICIAL TRAFFIC SIGN</text>
</svg>
